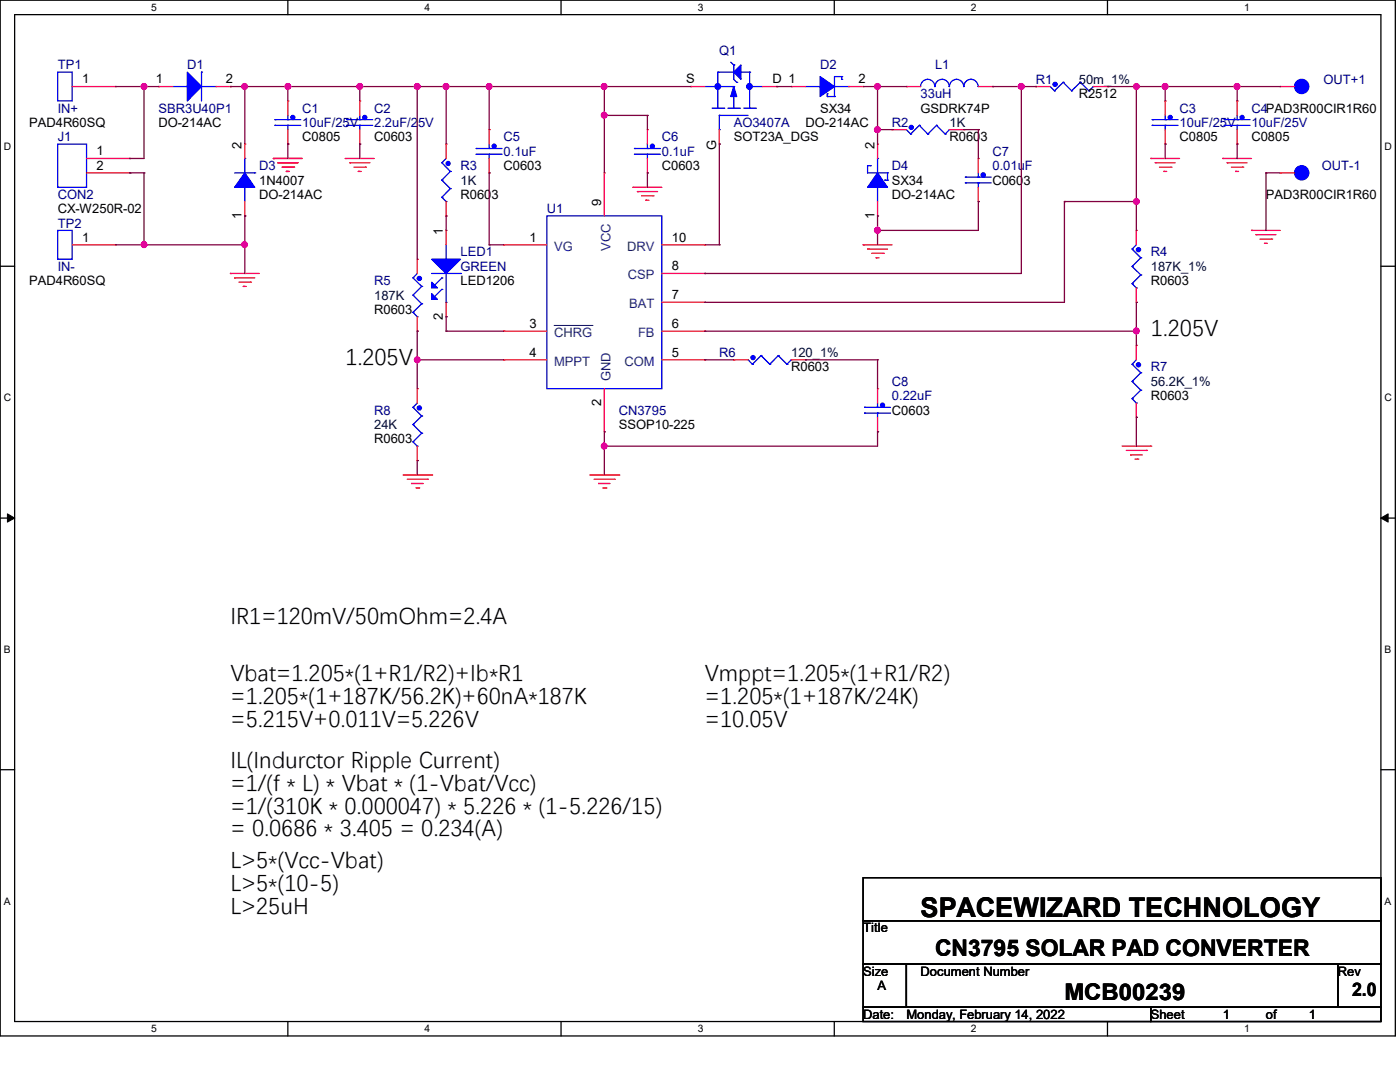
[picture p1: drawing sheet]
<svg xmlns="http://www.w3.org/2000/svg" width="279mm" height="216mm" viewBox="0 0 279 216" stroke-linecap="round" stroke-linejoin="round" font-family="sans-serif">
<path d="M0 0h278.5v206.7h-278.5zM2.9 2.9h272.7v200.9h-272.7z" fill="none" stroke="#000" stroke-width=".25"/>
<g fill="#fff">
<path d="M30.2 .3h1.1v2.3h-1.1z"/>
<path d="M30.2 204.1h1.1v2.3h-1.1z"/>
</g>
<path d="M57.4 0v2.9M57.4 203.8v2.9" fill="none" stroke="#000" stroke-width=".25"/>
<g fill="#fff">
<path d="M84.7 .3h1.1v2.3h-1.1z"/>
<path d="M84.7 204.1h1.1v2.3h-1.1z"/>
</g>
<path d="M112 0v2.9M112 203.8v2.9" fill="none" stroke="#000" stroke-width=".25"/>
<g fill="#fff">
<path d="M139.2 .3h1.1v2.3h-1.1z"/>
<path d="M139.2 204.1h1.1v2.3h-1.1z"/>
</g>
<path d="M166.5 0v2.9M166.5 203.8v2.9" fill="none" stroke="#000" stroke-width=".25"/>
<g fill="#fff">
<path d="M193.8 .3h1.1v2.3h-1.1z"/>
<path d="M193.8 204.1h1.1v2.3h-1.1z"/>
</g>
<path d="M221 0v2.9M221 203.8v2.9" fill="none" stroke="#000" stroke-width=".25"/>
<g fill="#fff">
<path d="M248.3 .3h1.1v2.3h-1.1z"/>
<path d="M248.3 204.1h1.1v2.3h-1.1z"/>
<path d="M.8 28h1.4v2.3h-1.4z"/>
<path d="M276.3 28h1.4v2.3h-1.4z"/>
<path d="M.8 78.2h1.4v2.3h-1.4z"/>
<path d="M276.3 78.2h1.4v2.3h-1.4z"/>
</g>
<path d="M0 53.1h2.9M275.6 53.1h2.9" fill="none" stroke="#000" stroke-width=".25"/>
<g fill="#fff">
<path d="M.8 128.5h1.3v2.2h-1.3z"/>
<path d="M276.3 128.5h1.3v2.2h-1.3z"/>
</g>
<path d="M0 103.4h2.9M275.6 103.4h2.9" fill="none" stroke="#000" stroke-width=".25"/>
<path d="M1.5 102.5l1.4 .9-1.4 .8zM275.6 103.4l1.4-.9v1.7z" fill="#000" stroke="#000" stroke-width=".2"/>
<g fill="#fff">
<path d="M.8 178.7h1.3v2.2h-1.3z"/>
<path d="M276.3 178.7h1.3v2.2h-1.3z"/>
</g>
<path d="M0 153.6h2.9M275.6 153.6h2.9M172.3 175.1h103.3v8.6h-103.3zM172.3 183.7h103.3v8.7h-103.3zM172.3 192.4h8.6v8.6h-8.6zM180.9 192.4h86.1v8.6h-86.1zM267 192.4h8.6v8.6h-8.6zM172.3 201h57.4v2.8h-57.4zM229.7 201h45.9v2.8h-45.9z" fill="none" stroke="#000" stroke-width=".25"/>
<g fill="none" stroke="#f00" stroke-width=".25">
<path d="M14.4 17.3h8.6M23 17.3h.1M31.6 17.3h.1M31.6 17.3h2.9M43.1 17.3h2.9M46 17.3h.1M137.8 17.3h.1M137.8 17.3h2.9M152.2 17.3h2.8M155 17.3h.1M157.9 17.3h.1M157.9 17.3h2.9"/>
<path d="M169.4 17.3h2.9M172.3 17.3h.1M180.9 17.3h.1M180.9 17.3h2.8M195.2 17.3h2.9M198.1 17.3h.1M206.7 17.3h.1M206.7 17.3h2.9M218.2 17.3h2.9M221.1 17.3h.1M255.5 17.3h.1M255.5 17.3h2.9"/>
<path d="M17.3 31.6h8.6M17.3 34.5h8.6M25.9 31.6h.1M25.9 34.5h.1M48.9 28.7h.1M48.9 28.7v2.9M54.6 31.6h.1M54.6 31.6h5.7M55.5 32.5h.1M55.5 32.5h4M56.3 33.4h2.3M57.1 34.2h.1"/>
<path d="M57.1 34.2h.6M57.4 20.2h.1M57.4 28.7h.1M57.4 20.2v2.8M57.4 25.9v2.8M58.6 33.4h.1M68.9 31.6h.1M68.9 31.6h5.8M69.8 32.5h.1M69.8 32.5h4M70.7 33.4h2.2M71.5 34.2h.1"/>
<path d="M71.5 34.2h.6M71.8 20.2h.1M71.8 28.7h.1M71.8 20.2v2.8M71.8 25.9v2.8M72.9 33.4h.1M89 28.7h.1M89 28.7v2.9M97.6 25.9h.1M97.6 34.5h.1M97.6 25.9v2.8M97.6 31.6v2.9"/>
<path d="M120.6 34.5h.1M120.6 34.5v8.6M126.3 37.4h.1M126.3 37.4h5.8M127.2 38.2h.1M127.2 38.2h4M128.1 39.1h2.2M128.9 40h.1M128.9 40h.6M129.2 25.9h.1M129.2 34.5h.1M129.2 25.9v2.8"/>
<path d="M129.2 31.6v2.9M130.3 39.1h.1M143.6 28.7h.1M143.6 25.9v2.8M175.1 28.7h.1M175.1 28.7v2.9M178 25.9h.1M178 25.9h2.9M189.5 25.9h2.9M192.4 25.9h.1M195.2 31.6h.1M195.2 31.6v2.9"/>
<path d="M195.2 37.4v2.8M229.7 31.6h.1M229.7 31.6h5.7M230.5 32.5h.1M230.5 32.5h4M231.4 33.4h2.3M232.2 34.2h.1M232.2 34.2h.6M232.5 20.2h.1M232.5 28.7h.1M232.5 20.2v2.8M232.5 25.9v2.8"/>
<path d="M233.7 33.4h.1M244 31.6h.1M244 31.6h5.8M244.9 32.5h.1M244.9 32.5h4M245.7 33.4h2.3M246.6 34.2h.1M246.6 34.2h.6M246.9 20.2h.1M246.9 28.7h.1M246.9 20.2v2.8M246.9 25.9v2.8"/>
<path d="M248 33.4h.1M255.5 34.5h.1M255.5 34.5h2.9M14.4 48.9h8.6M23 48.9h.1M46 54.6h.1M46 54.6h5.7M46.8 55.5h.1M46.8 55.5h4M47.7 56.3h2.3M48.6 57.1h.1M48.6 57.1h.5"/>
<path d="M48.9 43.1h.1M48.9 40.2v2.9M50 56.3h.1M83.3 51.7h.1M83.3 51.7v2.9M89 43.1h.1M89 46h.1M89 40.2v2.9M89 46v2.9M100.5 48.9h.1M100.5 48.9h8.6M132.1 54.6h8.6"/>
<path d="M132.1 48.9h8.6M140.7 48.9h.1M140.7 54.6h.1M172.3 48.9h.1M172.3 48.9h5.7M173.1 49.7h.1M173.1 49.7h4M174 50.5h2.3M174.8 51.4h.1M174.8 51.4h.6M175.1 43.1h.1M175.1 40.2v2.9"/>
<path d="M176.3 50.5h.1M195.2 40.2h.1M226.8 46h.1M226.8 46v2.9M226.8 57.4v2.9M249.8 46h.1M249.8 46h5.7M250.6 46.8h.1M250.6 46.8h4M251.5 47.7h2.3M252.3 48.6h.1M252.3 48.6h.6"/>
<path d="M253.8 47.7h.1M83.3 77.6h.1M83.3 66.1h.1M83.3 63.2v2.9M83.3 77.6v2.8M89 63.2h.1M89 60.3v2.9M100.5 66.1h.1M100.5 71.8h.1M100.5 71.8h8.6M100.5 66.1h8.6M120.6 77.6v8.5"/>
<path d="M132.1 71.8h8.6M132.1 60.3h8.6M132.1 66.1h8.6M140.7 71.8h.1M140.7 60.3h.1M140.7 66.1h.1M146.4 71.8h.1M146.4 71.8h2.9M157.9 71.8h2.9M160.8 71.8h.1M175.1 77.6h.1M175.1 77.6v2.8"/>
<path d="M226.8 68.9h.1M226.8 60.3h.1M226.8 68.9v2.9M80.4 94.8h5.7M81.3 95.6h4M82.1 96.5h.1M82.1 96.5h2.4M83 97.4h.6M83.3 91.9h.1M83.3 89v2.9M83.6 97.4h.1M85.3 95.6h.1"/>
<path d="M86.1 94.8h.1M117.7 94.8h5.8M118.6 95.6h4M119.5 96.5h.1M119.5 96.5h2.3M120.3 97.4h.6M120.6 86.1h.1M120.9 97.4h.1M122.6 95.6h.1M123.5 94.8h.1M175.1 86.1h.1M175.1 83.3v2.8"/>
<path d="M223.9 89h5.8M224.8 89.9h4M225.6 90.8h.1M225.6 90.8h2.4M226.5 91.6h.6M226.8 83.3h.1M226.8 80.4v2.9M227.1 91.6h.1M228.8 89.9h.1M229.7 89h.1"/>
</g>
<g fill="none" stroke="#00f" stroke-width=".25">
<path d="M11.5 14.4h2.9v5.8h-2.9zM34.5 17.3h2.9M37.4 17.3h.1M40.2 14.4h.1M40.2 17.3h2.9M40.2 14.4v5.8M43.1 17.3h.1M140.7 17.3h5.7M143.3 14.4h.1M143.3 17.3h.1M143.3 14.4v7.2M143.3 14.4h3.1"/>
<path d="M145.8 12.4l.6 .6M146.4 13h.1M146.4 14.4h.1M146.4 17.3h.1M146.4 13v2.8l.6 .6M146.4 17.3v4.3M147 16.4h.1M147.9 14.4h1.7M149.6 14.4h.1M149.6 17.3h.1M149.6 17.3h2.6M149.6 14.4v7.2"/>
<path d="M160.8 17.3h2.9M163.7 17.3h.1M165.1 19.3h.1M165.1 18.7h.1M165.1 19.3h1.4M165.1 18.7v.6M166.5 19.3h.1M166.5 17.3h2.9M168 15.3h.1M168 15.8h.1M168 15.3h-1.5v4M168 15.3v.5"/>
<path d="M169.4 17.3h.1M186.6 17.3a1.42 1.42 0 0 0-1.4-1.5 1.42 1.42 0 0 0-1.5 1.5M189.4 17.3a1.42 1.42 0 0 0-1.4-1.5 1.42 1.42 0 0 0-1.4 1.5M192.3 17.3a1.42 1.42 0 0 0-1.4-1.5 1.42 1.42 0 0 0-1.4 1.5M195.2 17.3a1.42 1.42 0 0 0-1.4-1.5 1.42 1.42 0 0 0-1.4 1.5M209.6 17.3l.8 .8M210.4 18.1h.1M212.2 16.4h.1M212.2 16.4l-1.8 1.7M212.2 16.4l1.7 1.7M213.9 18.1h.1M215.6 16.4h.1"/>
<path d="M215.6 16.4l-1.7 1.7M215.6 16.4l1.7 1.7M217.3 18.1h.1M218.2 17.3h.1M218.2 17.3l-.9 .8M11.5 28.7h5.8v8.7h-5.8zM46.8 34.5h4M48.9 37.4h.1M48.9 31.6h.1M48.9 31.6v2.9M48.9 37.4v2.8M50.8 34.5h.1"/>
<path d="M54.9 25h.1M54.9 23.9h.1M54.9 25h5.1M54.9 23.9h5.1M57.4 25h.1M57.4 23.9h.1M57.4 23v.9M57.4 25v.9M69.2 25h.1M69.2 23.9h.1M69.2 25h5.2M69.2 23.9h5.2"/>
<path d="M71.8 25h.1M71.8 23.9h.1M71.8 23v.9M71.8 25v.9M88.2 32.5h.1M88.2 35.9h.1M88.2 39.4h.1M88.2 32.5l1.7 1.7M88.2 35.9l1.7 1.7M88.2 39.4l.8 .8M89 31.6l-.8 .9M89.9 34.2h.1"/>
<path d="M89.9 37.6h.1M89.9 34.2l-1.7 1.7M89.9 37.6l-1.7 1.8M95 30.8h.1M95 29.6h.1M95 30.8h5.2M95 29.6h5.2M97.6 30.8h.1M97.6 29.6h.1M97.6 28.7v.9M97.6 30.8v.8M126.6 30.8h.1"/>
<path d="M126.6 29.6h.1M126.6 30.8h5.2M126.6 29.6h5.2M129.2 30.8h.1M129.2 29.6h.1M129.2 28.7v.9M129.2 30.8v.8M142.1 21.6h2.3M143.6 23h.1M143.6 25.9h.1M143.6 23h5.7M143.6 23v2.9"/>
<path d="M144.4 21.6h.1M145.3 21.6h2.3M147.6 21.6h.1M148.4 21.6h2.3M149.6 21.6h.1M150.7 21.6h.1M173.1 33.1h.1M173.1 33.1v1.4h4M173.1 33.1h.6M173.7 33.1h.1M175.1 37.4h.1M175.1 31.6h.1"/>
<path d="M175.1 31.6v2.9M175.1 37.4v2.8M176.6 35.9h.1M176.6 35.9h.5M177.1 34.5h.1M177.1 35.9h.1M177.1 34.5v1.4M180.9 25.9l.8 .9M181.7 26.8h.1M183.5 25h.1M183.5 25l-1.8 1.8M183.5 25l1.7 1.8"/>
<path d="M185.2 26.8h.1M186.9 25h.1M186.9 25l-1.7 1.8M186.9 25l1.7 1.8M188.6 26.8h.1M189.5 25.9h.1M189.5 25.9l-.9 .9M192.7 36.5h.1M192.7 35.3h.1M192.7 36.5h5.1M192.7 35.3h5.1M195.2 36.5h.1"/>
<path d="M195.2 35.3h.1M195.2 34.5v.8M195.2 36.5v.9M230 25h.1M230 23.9h.1M230 25h5.1M230 23.9h5.1M232.5 25h.1M232.5 23.9h.1M232.5 23v.9M232.5 25v.9M244.3 25h.1"/>
<path d="M244.3 23.9h.1M244.3 25h5.2M244.3 23.9h5.2M246.9 25h.1M246.9 23.9h.1M246.9 23v.9M246.9 25v.9M11.5 46h2.9v5.7h-2.9zM82.4 55.5h.1M82.4 58.9h.1M82.4 55.5l1.8 1.6M82.4 58.9l1.8 1.7"/>
<path d="M83.3 54.6l-.9 .9M84.2 57.1h.1M84.2 57.1l-1.8 1.8M86.1 54.6h5.8M88.2 55.5h.1M88.2 57.7h.1M88.2 55.5l-1.5 1.4M88.2 57.7l-1.5 1.5M89 40.2h.1M89 51.7h.1M89 48.9v2.8M89 54.6v5.7"/>
<path d="M91.9 54.6h.1M109.1 43.1h23v34.5h-23zM225.9 49.7h.1M225.9 53.2h.1M225.9 56.6h.1M225.9 49.7l1.8 1.7M225.9 53.2l1.8 1.7M225.9 56.6l.9 .8M226.8 57.4h.1M226.8 48.9l-.9 .8M227.7 51.4h.1M227.7 54.9h.1"/>
<path d="M227.7 51.4l-1.8 1.8M227.7 54.9l-1.8 1.7M82.4 62.3h.1M82.4 62.3l.9 .9M83.3 63.2h.1M84.2 60.6h.1M84.2 60.6l-1.8 1.7M89 60.3h.1M149.3 71.8l.9 .9M150.2 72.7h.1M151.9 71h.1M151.9 71l-1.7 1.7"/>
<path d="M151.9 71l1.7 1.7M153.6 72.7h.1M155.3 71h.1M155.3 71l-1.7 1.7M155.3 71l1.8 1.7M157.1 72.7h.1M157.9 71.8h.1M157.9 71.8l-.8 .9M225.9 72.7h.1M225.9 76.1h.1M225.9 79.5h.1M225.9 72.7l1.8 1.7"/>
<path d="M225.9 76.1l1.8 1.8M225.9 79.5l.9 .9M226.8 71.8l-.9 .9M227.7 74.4h.1M227.7 77.9h.1M227.7 74.4l-1.8 1.7M227.7 77.9l-1.8 1.6M82.4 81.3h.1M82.4 84.7h.1M82.4 88.2h.1M82.4 81.3l1.8 1.7M82.4 84.7l1.8 1.7"/>
<path d="M82.4 88.2l.9 .8M83.3 89h.1M83.3 80.4l-.9 .9M84.2 83h.1M84.2 86.4h.1M84.2 83l-1.8 1.7M84.2 86.4l-1.8 1.8M172.6 82.4h.1M172.6 81.3h.1M172.6 82.4h5.1M172.6 81.3h5.1M175.1 82.4h.1"/>
<path d="M175.1 81.3h.1M175.1 80.4v.9M175.1 82.4v.9M226.8 80.4h.1"/>
</g>
<g fill="#00f" stroke="#00f" stroke-width=".25">
<path d="M86.1 51.7h5.8l-2.9 2.9z"/>
<path d="M86.1 56.3l1.2 1.1h-1.2z"/>
<path d="M86.1 58.6l1.2 1.1h-1.2z"/>
<path d="M147.9 13v2.8l-1.5-1.4z"/>
<path d="M146.4 17.3l.6 2h-1.2z"/>
<path d="M37.4 14.4l2.8 2.9-2.8 2.9z"/>
<path d="M48.9 34.5l1.9 2.9h-4z" fill-rule="evenodd"/>
<path d="M175.1 34.5l2 2.9h-4z" fill-rule="evenodd"/>
<path d="M163.7 15.3l2.8 2-2.8 2z" fill-rule="evenodd"/>
<circle cx="89.4" cy="32.6" r=".4"/>
<circle cx="72.8" cy="23.4" r=".4"/>
<circle cx="259.8" cy="34.5" r="1.42"/>
<circle cx="259.8" cy="17.3" r="1.42"/>
<circle cx="150.3" cy="71.4" r=".41"/>
<circle cx="98.6" cy="29.2" r=".4"/>
<circle cx="196.2" cy="34.9" r=".41"/>
<circle cx="58.4" cy="23.4" r=".4"/>
<circle cx="210.6" cy="16.8" r=".41"/>
<circle cx="181.9" cy="25.4" r=".41"/>
<circle cx="227.2" cy="72.8" r=".41"/>
<circle cx="176.1" cy="80.8" r=".4"/>
<circle cx="83.7" cy="81.4" r=".41"/>
<circle cx="233.5" cy="23.4" r=".4"/>
<circle cx="143.2" cy="17.3" r=".56"/>
<circle cx="149.6" cy="17.3" r=".56"/>
<circle cx="247.9" cy="23.4" r=".4"/>
<circle cx="130.2" cy="29.2" r=".4"/>
<circle cx="227.2" cy="49.8" r=".41"/>
<circle cx="83.7" cy="55.6" r=".41"/>
</g>
<path d="M110.6 64.9h7.6M118.2 64.9h.1" fill="none" stroke="#004080" stroke-width=".2"/>
<g fill="none" stroke="#800040" stroke-width=".25">
<path d="M23 17.3h8.6M28.7 17.3h.1M28.7 17.3v14.3h-2.8M46 17.3h.1M46 17.3h91.8M48.9 17.3h.1M48.9 17.3v11.4M57.4 17.3h.1M57.4 17.3v2.9M71.8 17.3h.1M71.8 17.3v2.9M83.3 17.3h.1"/>
<path d="M83.3 17.3v34.4M89 17.3h.1M89 17.3v11.4M97.6 17.3h.1M97.6 17.3v8.6M120.6 17.3h.1M120.6 17.3v17.2M155 17.3h.1M155 17.3h2.9M172.3 17.3h8.6M175.1 17.3h.1M175.1 17.3v11.4"/>
<path d="M198.1 17.3h.1M198.1 17.3h8.6M203.8 17.3h.1M203.8 17.3v37.3h-63.1M206.7 17.3h.1M221.1 17.3h.1M221.1 17.3h34.4M226.8 17.3h.1M226.8 17.3v28.7M232.5 17.3h.1M232.5 17.3v2.9M246.9 17.3h.1"/>
<path d="M246.9 17.3v2.9M25.9 34.5h.1M25.9 31.6h.1M25.9 34.5h2.8M28.7 34.5h.1M28.7 34.5v14.4M57.4 28.7h.1M57.4 28.7v2.9M71.8 28.7h.1M71.8 28.7v2.9M97.6 34.5h.1M97.6 34.5v14.4"/>
<path d="M120.6 23h.1M120.6 23h8.6M129.2 23h.1M129.2 34.5h.1M129.2 23v2.9M129.2 34.5v2.9M143.6 28.7h.1M143.6 28.7v20.2M175.1 25.9h.1M175.1 25.9h2.9M178 25.9h.1M192.4 25.9h2.8"/>
<path d="M195.2 25.9h.1M195.2 25.9v5.7M232.5 28.7h.1M232.5 28.7v2.9M246.9 28.7h.1M246.9 28.7v2.9M252.6 34.5h.1M252.6 34.5h2.9M252.6 34.5v11.5M23 48.9h25.9M28.7 48.9h.1M48.9 48.9h.1"/>
<path d="M48.9 43.1h.1M48.9 43.1v11.5M89 43.1h.1M89 43.1v2.9M97.6 48.9h.1M97.6 48.9h2.9M140.7 54.6h.1M140.7 48.9h2.9M143.6 48.9h.1M175.1 43.1h.1M175.1 46h.1M175.1 43.1v5.8"/>
<path d="M195.2 40.2h.1M195.2 40.2v5.8h-20.1M212.4 40.2h.1M212.4 40.2h14.4M212.4 40.2v20.1h-71.7M226.8 40.2h.1M83.3 66.1h.1M83.3 71.8h.1M83.3 66.1v11.5M83.3 71.8h17.2M89 63.2h.1M89 66.1h.1"/>
<path d="M89 63.2v2.9M89 66.1h11.5M140.7 60.3h.1M140.7 66.1h.1M140.7 71.8h.1M140.7 66.1h86.1M140.7 71.8h5.7M160.8 71.8h.1M160.8 71.8h14.3M175.1 71.8h.1M175.1 71.8v5.8M226.8 60.3h.1"/>
<path d="M226.8 66.1h.1M226.8 60.3v8.6M83.3 91.9h.1M83.3 91.9v2.9M120.6 89h.1M120.6 86.1h.1M120.6 86.1v8.7M175.1 86.1h.1M175.1 86.1v2.9h-54.5M226.8 83.3h.1M226.8 83.3v5.7"/>
</g>
<g fill="#f0f" stroke="#f0f" stroke-width=".25">
<circle cx="48.8" cy="48.8" r=".56"/>
<circle cx="48.8" cy="17.3" r=".56"/>
<circle cx="83.3" cy="17.3" r=".56"/>
<circle cx="71.8" cy="17.3" r=".56"/>
<circle cx="120.6" cy="17.3" r=".56"/>
<circle cx="97.6" cy="17.3" r=".56"/>
<circle cx="175.1" cy="17.3" r=".57"/>
<circle cx="203.8" cy="17.3" r=".57"/>
<circle cx="226.8" cy="40.2" r=".56"/>
<circle cx="226.8" cy="17.3" r=".56"/>
<circle cx="246.9" cy="17.3" r=".57"/>
<circle cx="232.5" cy="17.3" r=".57"/>
<circle cx="89" cy="17.3" r=".57"/>
<circle cx="120.6" cy="23" r=".56"/>
<circle cx="175.1" cy="25.9" r=".57"/>
<circle cx="83.3" cy="71.8" r=".56"/>
<circle cx="175.1" cy="46" r=".57"/>
<circle cx="226.8" cy="66" r=".56"/>
<circle cx="120.6" cy="89" r=".56"/>
<circle cx="57.4" cy="17.3" r=".56"/>
<circle cx="28.7" cy="17.3" r=".56"/>
<circle cx="28.7" cy="48.8" r=".56"/>
</g>
<text font-size="5.4" x="183.7" y="183">SPACEWIZARD TECHNOLOGY</text>
<g font-size="4.6">
<text x="229.7" y="66.9">1.205V</text>
<text x="68.9" y="72.6">1.205V</text>
<text x="46" y="124.3">IR1=120mV/50mOhm=2.4A</text>
<text x="46" y="135.8">Vbat=1.205*(1+R1/R2)+Ib*R1</text>
<text x="140.7" y="135.8">Vmppt=1.205*(1+R1/R2)</text>
<text x="46" y="140.3">=1.205*(1+187K/56.2K)+60nA*187K</text>
<text x="140.7" y="140.3">=1.205*(1+187K/24K)</text>
<text x="46" y="144.9">=5.215V+0.011V=5.226V</text>
<text x="140.7" y="144.9">=10.05V</text>
<text x="46" y="153">IL(Indurctor Ripple Current)</text>
<text x="46" y="157.6">=1/(f * L) * Vbat * (1-Vbat/Vcc)</text>
<text x="46" y="162.1">=1/(310K * 0.000047) * 5.226 * (1-5.226/15)</text>
<text x="46" y="166.7">= 0.0686 * 3.405 = 0.234(A)</text>
<text x="46" y="173.1">L&gt;5*(Vcc-Vbat)</text>
<text x="46" y="177.6">L&gt;5*(10-5)</text>
<text x="46" y="182.2">L&gt;25uH</text>
<text x="186.6" y="190.8">CN3795 SOLAR PAD CONVERTER</text>
<text x="212.4" y="199.5">MCB00239</text>
</g>
<text font-size="3.7" x="269.8" y="198.7">2.0</text>
<g font-size="2.6" fill="#000080">
<text x="143.6" y="11">Q1</text>
<text x="11.5" y="13.8">TP1</text>
<text x="37.4" y="13.8">D1</text>
<text x="163.7" y="13.8">D2</text>
<text x="186.6" y="13.8">L1</text>
<text x="206.7" y="16.7">R1</text>
<text x="264.1" y="16.7">OUT+1</text>
<text x="11.5" y="22.5">IN+</text>
<text x="31.6" y="22.5">SBR3U40P1</text>
<text x="60.3" y="22.5">C1</text>
<text x="74.7" y="22.5">C2</text>
<text x="183.7" y="19.6">33uH</text>
<text x="235.4" y="22.5">C3</text>
<text x="249.8" y="22.5">C4PAD3R00CIR1R60</text>
<text x="11.5" y="28.2">J1</text>
<text x="60.3" y="25.4">10uF/25V</text>
<text x="74.7" y="25.4">2.2uF/25V</text>
<text x="100.5" y="28.2">C5</text>
<text x="132.1" y="28.2">C6</text>
<text x="146.4" y="25.4">AO3407A</text>
<text x="178" y="25.4">R2</text>
<text x="235.4" y="25.4">10uF/25V</text>
<text x="249.8" y="25.4">10uF/25V</text>
<text x="51.7" y="34">D3</text>
<text x="91.9" y="34">R3</text>
<text x="100.5" y="31.1">0.1uF</text>
<text x="132.1" y="31.1">0.1uF</text>
<text x="178" y="34">D4</text>
<text x="198.1" y="31.1">C7</text>
<text x="198.1" y="34">0.01uF</text>
<text x="263.8" y="34">OUT-1</text>
<text x="11.5" y="39.7">CON2</text>
<text x="11.5" y="45.4">TP2</text>
<text x="109.1" y="42.5">U1</text>
<text x="91.9" y="51.2">LED1</text>
<text x="229.7" y="51.2">R4</text>
<text x="11.5" y="54.1">IN-</text>
<text x="74.7" y="56.9">R5</text>
<text x="91.9" y="54.1">GREEN</text>
<text x="143.6" y="71.2">R6</text>
<text x="178" y="77">C8</text>
<text x="229.7" y="74.1">R7</text>
<text x="74.7" y="82.8">R8</text>
<text x="123.5" y="82.8">CN3795</text>
<text x="178" y="79.9">0.22uF</text>
</g>
<g font-size="2.6">
<text x="16.4" y="16.6">1</text>
<text x="31.1" y="16.6">1</text>
<text x="45.1" y="16.6">2</text>
<text x="136.9" y="16.6">S</text>
<text x="154.2" y="16.6">D 1</text>
<text x="171.4" y="16.6">2</text>
<text x="163.7" y="22.5">SX34</text>
<text x="183.7" y="22.5">GSDRK74P</text>
<text x="215.3" y="19.6">R2512</text>
<text x="5.8" y="25.4">PAD4R60SQ</text>
<text x="31.6" y="25.4">DO-214AC</text>
<text x="48.2" y="29.6" transform="rotate(-90 48.2 29.6)">2</text>
<text x="60.3" y="28.2">C0805</text>
<text x="74.7" y="28.2">C0603</text>
<text x="142.9" y="29.9" transform="rotate(-90 142.9 29.9)">G</text>
<text x="146.4" y="28.2">SOT23A_DGS</text>
<text x="160.8" y="25.4">DO-214AC</text>
<text x="174.5" y="29.6" transform="rotate(-90 174.5 29.6)">2</text>
<text x="189.5" y="28.2">R0603</text>
<text x="235.4" y="28.2">C0805</text>
<text x="249.8" y="28.2">C0805</text>
<text x="19.3" y="31">1</text>
<text x="19.3" y="33.9">2</text>
<text x="100.5" y="34">C0603</text>
<text x="132.1" y="34">C0603</text>
<text x="51.7" y="36.8">1N4007</text>
<text x="51.7" y="39.7">DO-214AC</text>
<text x="91.9" y="39.7">R0603</text>
<text x="120" y="41.1" transform="rotate(-90 120 41.1)">9</text>
<text x="178" y="36.8">SX34</text>
<text x="178" y="39.7">DO-214AC</text>
<text x="198.1" y="36.8">C0603</text>
<text x="252.6" y="39.7">PAD3R00CIR1R60</text>
<text x="11.5" y="42.5">CX-W250R-02</text>
<text x="48.2" y="43.6" transform="rotate(-90 48.2 43.6)">1</text>
<text x="88.4" y="46.9" transform="rotate(-90 88.4 46.9)">1</text>
<text x="174.5" y="43.6" transform="rotate(-90 174.5 43.6)">1</text>
<text x="16.4" y="48.2">1</text>
<text x="105.7" y="48.2">1</text>
<text x="134.1" y="48.2">10</text>
<text x="134.1" y="53.9">8</text>
<text x="5.8" y="56.9">PAD4R60SQ</text>
<text x="91.9" y="56.9">LED1206</text>
<text x="134.1" y="59.7">7</text>
<text x="229.7" y="56.9">R0603</text>
<text x="74.7" y="62.7">R0603</text>
<text x="88.4" y="63.8" transform="rotate(-90 88.4 63.8)">2</text>
<text x="105.7" y="65.4">3</text>
<text x="134.1" y="65.4">6</text>
<text x="105.7" y="71.2">4</text>
<text x="134.1" y="71.2">5</text>
<text x="157.9" y="74.1">R0603</text>
<text x="120" y="81" transform="rotate(-90 120 81)">2</text>
<text x="178" y="82.8">C0603</text>
<text x="229.7" y="79.9">R0603</text>
<text x="74.7" y="88.5">R0603</text>
<text x="123.5" y="85.6">SSOP10-225</text>
<text x="172.3" y="186.1">Title</text>
<text x="172.3" y="194.7">Size</text>
<text x="175.1" y="197.6">A</text>
<text x="183.7" y="194.7">Document Number</text>
<text x="267" y="194.7">Rev</text>
<text x="172.3" y="203.3">Date:</text>
<text x="180.9" y="203.3">Monday, February 14, 2022</text>
<text x="229.7" y="203.3">Sheet</text>
<text x="244" y="203.3">1</text>
<text x="252.6" y="203.3">of</text>
<text x="261.2" y="203.3">1</text>
</g>
<g font-size="2.6" fill="#000040">
<text x="215.3" y="16.7">50m_1%</text>
<text x="189.5" y="25.4">1K</text>
<text x="91.9" y="36.8">1K</text>
<text x="74.7" y="59.8">187K</text>
<text x="229.7" y="54.1">187K_1%</text>
<text x="157.9" y="71.2">120_1%</text>
<text x="229.7" y="77">56.2K_1%</text>
<text x="74.7" y="85.6">24K</text>
</g>
<g font-size="2.6" fill="#004080">
<text x="110.6" y="50">VG</text>
<text x="121.8" y="50" transform="rotate(-90 121.8 50)">VCC</text>
<text x="125.2" y="50">DRV</text>
<text x="125.3" y="55.8">CSP</text>
<text x="125.6" y="61.5">BAT</text>
<text x="110.6" y="67.3">CHRG</text>
<text x="127.3" y="67.3">FB</text>
<text x="110.6" y="73">MPPT</text>
<text x="121.8" y="76.1" transform="rotate(-90 121.8 76.1)">GND</text>
<text x="124.6" y="73">COM</text>
</g>
<g font-size="2.1">
<text x="30.2" y="2.2">5</text>
<text x="84.7" y="2.2">4</text>
<text x="139.2" y="2.2">3</text>
<text x="193.8" y="2.2">2</text>
<text x="248.3" y="2.2">1</text>
<text x=".8" y="29.8">D</text>
<text x="276.3" y="29.8">D</text>
<text x=".8" y="80.1">C</text>
<text x="276.3" y="80.1">C</text>
<text x=".8" y="130.3">B</text>
<text x="276.3" y="130.3">B</text>
<text x=".8" y="180.5">A</text>
<text x="276.3" y="180.5">A</text>
<text x="30.2" y="206">5</text>
<text x="84.7" y="206">4</text>
<text x="139.2" y="206">3</text>
<text x="193.8" y="206">2</text>
<text x="248.3" y="206">1</text>
</g>
</svg>
